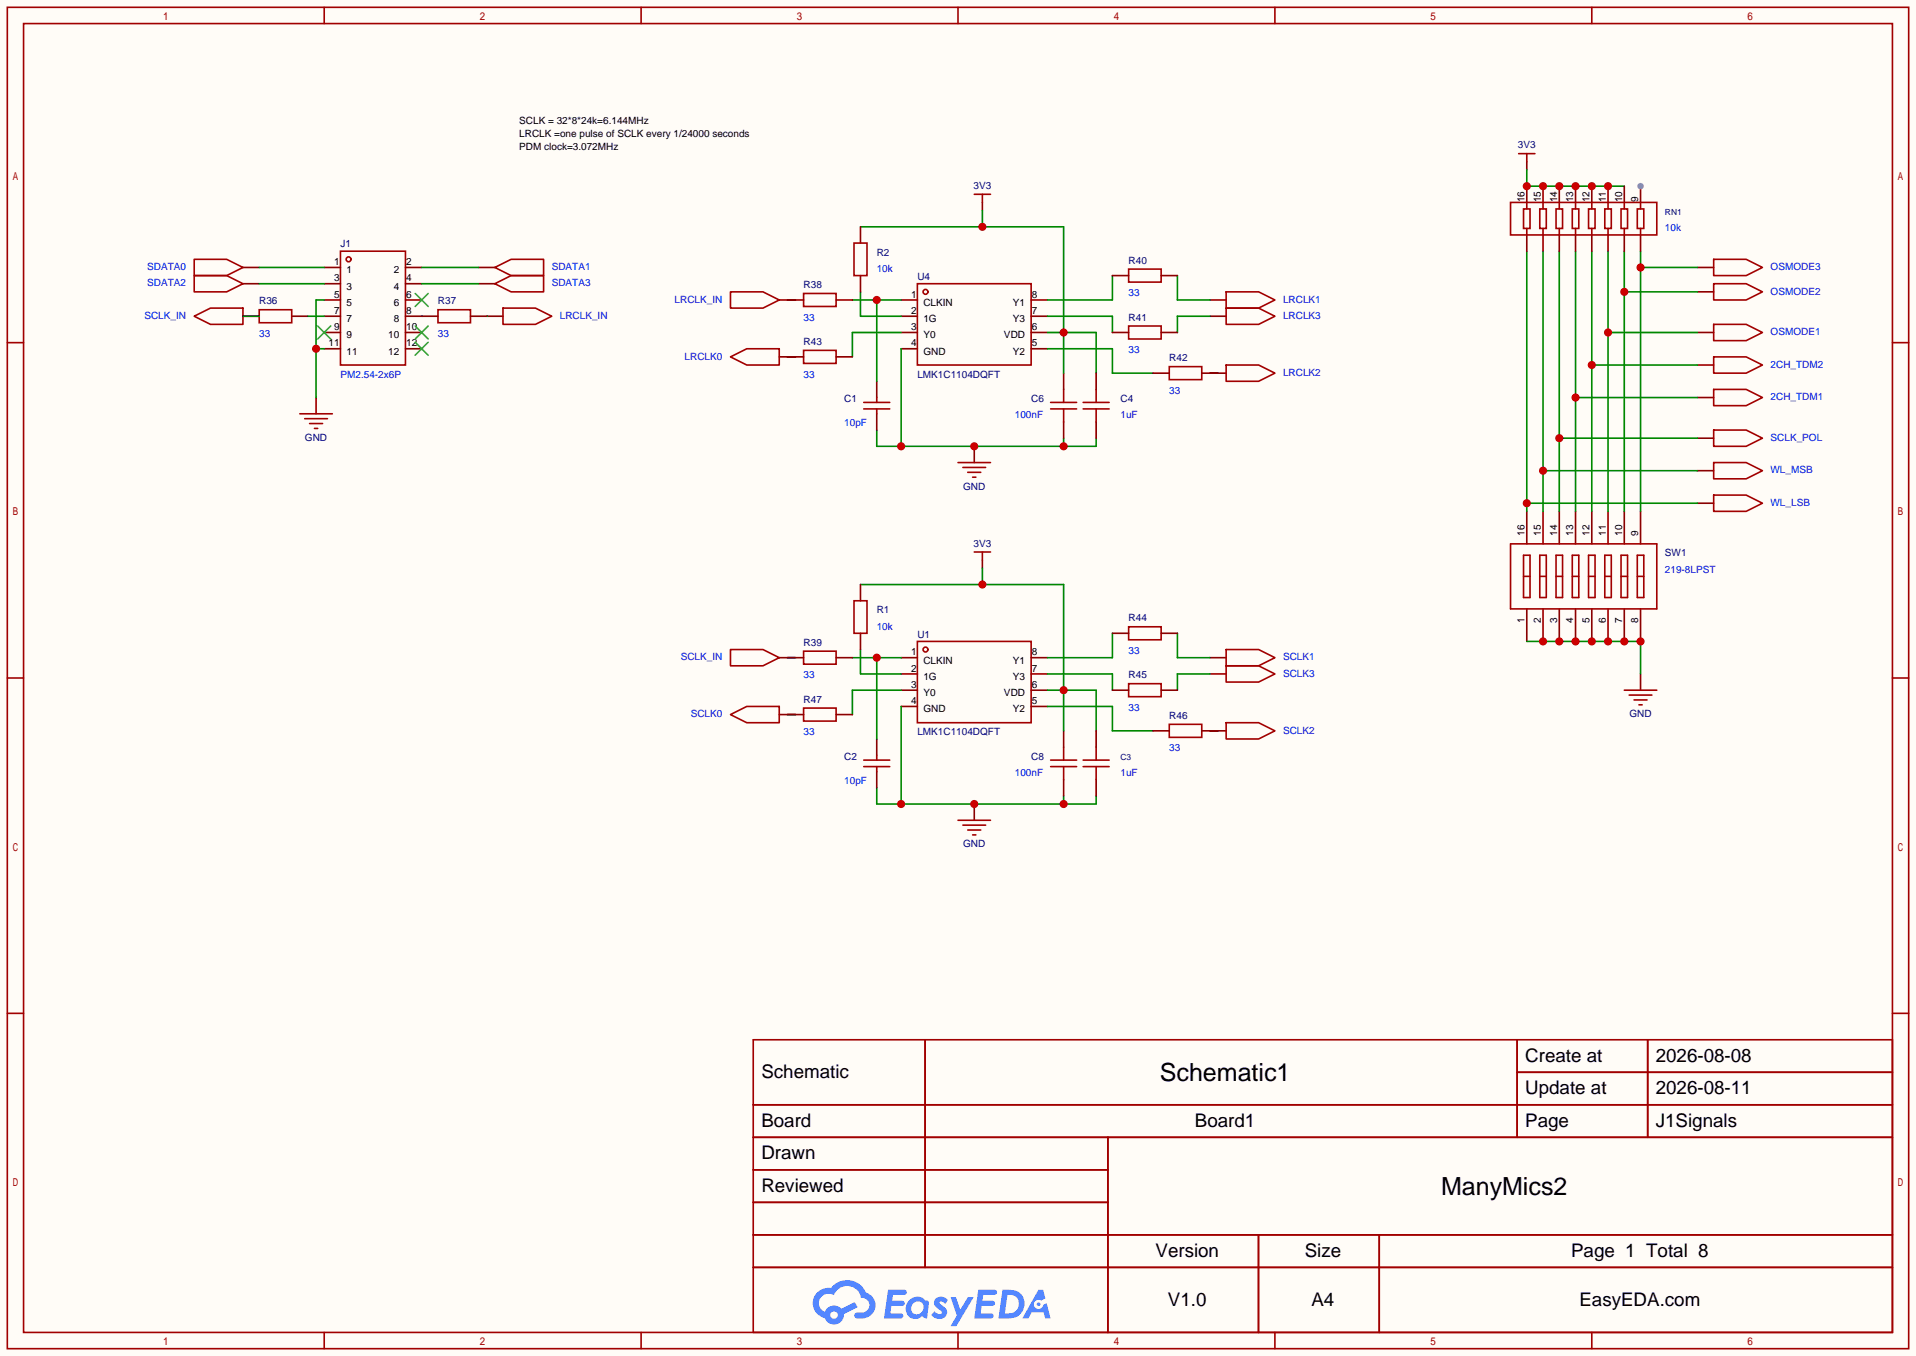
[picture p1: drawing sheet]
<svg xmlns="http://www.w3.org/2000/svg" width="299mm" height="212mm" viewBox="0 0 299 212" stroke-linecap="round" stroke-linejoin="round" font-family="sans-serif">
<path d="M0 0h299.5v211.8h-299.5z" fill="#fffcf7"/>
<g fill="none" stroke="#a10000" stroke-width=".25">
<path d="M1.1 1.1h297.2v209.6h-297.2zM3.7 3.7h292.1v204.5h-292.1zM50.7 1.1v2.6M100.2 1.1v2.6M149.7 1.1v2.6M199.3 1.1v2.6M248.8 1.1v2.6M1.1 53.5h2.6M295.8 53.5h2.5M1.1 105.9h2.6M295.8 105.9h2.5M1.1 158.3h2.6"/>
<path d="M295.8 158.3h2.5M117.7 162.4h178.1v45.8h-178.1zM117.7 172.6h178.1M117.7 177.7h178.1M144.6 162.4v35.6M173.2 177.7v30.5M237.1 162.4v15.3M237.1 167.5h58.7M257.5 162.4v15.3M117.7 182.8h55.5M117.7 192.9h178.1M117.7 187.8h55.5"/>
<path d="M117.7 198h178.1M196.7 192.9v15.3M215.6 192.9v15.3M50.7 208.2v2.5M100.2 208.2v2.5M149.7 208.2v2.5M199.3 208.2v2.5M248.8 208.2v2.5"/>
</g>
<g fill="#5487ff">
<path d="M146.3 202.8a1.3 1.3 0 0 1 1.8 .3l-.4 .6a.54 .54 0 0 0-.9-.2l.1 .1a2.32 2.32 0 0 1 1.1 1.4 1.36 1.36 0 0 1-1.1 1.1 1.36 1.36 0 0 1-1.4-.7l.6-.6a.7 .7 0 0 0 1.1 .3l-.1-.3a1.6 1.6 0 0 1-1.1-1.6z"/>
<path d="M148.6 202.7h.8l.7 1.9 1.2-1.9h.9l-2.7 4.5h-.9l.9-1.7z"/>
<path d="M138.8 201.5h1.6a1.31 1.31 0 0 1 1.3 .2 .4 .4 0 0 1-.4 .6h-1.7l-.2 .9h1.7a.4 .4 0 0 1 .3 .4 .4 .4 0 0 1-.4 .4h-1.7l-.1 1.2h.8a1.23 1.23 0 0 1 1.1 .2 .39 .39 0 0 1-.3 .6h-2.6z"/>
<path d="M152.9 201.5h1.6a1.32 1.32 0 0 1 1.3 .2 .39 .39 0 0 1-.4 .6h-1.7l-.2 .9h1.7a.4 .4 0 0 1 .3 .4 .4 .4 0 0 1-.4 .4h-1.7l-.1 1.2h.8a1.23 1.23 0 0 1 1.1 .2 .39 .39 0 0 1-.3 .6h-2.6z"/>
<path d="M162.3 201.5h.7l.4 1.3-.7 .4a.75 .75 0 0 0-1.1 .3 .75 .75 0 0 0 .5 1 .75 .75 0 0 0 1-.6l.5-.3 .6 2.4h-.8l-.3-1h-1.8l-.6 1h-.9z"/>
<path d="M156.7 201.5l-.6 4.5h1.4a2.27 2.27 0 0 0 2.5-1.7 2.27 2.27 0 0 0-1.3-2.7zM157.5 202.3a1.5 1.5 0 0 1 1.8 1.5 1.5 1.5 0 0 1-2 1.4h-.2z"/>
<path d="M142.1 203.1a1.62 1.62 0 0 0-.4 2.1 1.62 1.62 0 0 0 2.1 .7l.3-.3 .4 .3 .4 .1 .3-2.5-.2-.3h-.1a.57 .57 0 0 1-.6-.4 1.73 1.73 0 0 0-2.2 .3zM142.7 203.6a.96 .96 0 0 1 1.5 0 .96 .96 0 0 1-.2 1.5 .95 .95 0 0 1-1.4-.1 .95 .95 0 0 1 .1-1.4z"/>
<path d="M127.8 201.9a2.37 2.37 0 0 0 1.1 4 1.54 1.54 0 0 0 1.8 1 1.54 1.54 0 0 0 1.2-1.6l2.2-1.1-.5-.8-2.1 1.1a1.57 1.57 0 0 0-2.6 .4 1.5 1.5 0 0 1-.7-2.1 1.5 1.5 0 0 1 2.1-.5 2.23 2.23 0 0 1 2.3-1.4 2.23 2.23 0 0 1 2 1.8 1.16 1.16 0 0 1 1.3 1.1 1.16 1.16 0 0 1-1.1 1.3h-.7a.47 .47 0 0 0-.6 .3 .47 .47 0 0 0 .5 .6 2.23 2.23 0 0 0 2.2-.7 2.23 2.23 0 0 0 .4-2.3 2.16 2.16 0 0 0-1.3-1.1 3.2 3.2 0 0 0-5.4-.7h-.4a2.55 2.55 0 0 0-1.7 .7zM129.8 205.4a.58 .58 0 0 1 1.1 0 .58 .58 0 0 1-1.1 0z"/>
<circle cx="162.3" cy="203.8" r=".28"/>
</g>
<g fill="none" stroke="#870000" stroke-width=".25">
<path d="M50.7 46.9h2.5M50.7 49.4h2.5M50.7 51.9h2.5M50.7 54.5h2.5M50.7 41.8h2.5M50.7 44.3h2.5M63.4 46.9h2.5M63.4 49.4h2.5M63.4 51.9h2.5M63.4 54.5h2.5M63.4 41.8h2.5M63.4 44.3h2.5"/>
<path d="M140.8 46.9h2.6M140.8 49.4h2.6M140.8 51.9h2.6M140.8 54.5h2.6M161.2 46.9h2.5M161.2 49.4h2.5M161.2 51.9h2.5M161.2 54.5h2.5M49.4 62.1v2.5M152.3 69.7v2.6M140.8 102.7h2.6M140.8 105.3h2.6"/>
<path d="M140.8 107.8h2.6M140.8 110.4h2.6M161.2 102.7h2.5M161.2 105.3h2.5M161.2 107.8h2.5M161.2 110.4h2.5M256.4 105.3v2.5M152.3 125.6v2.5"/>
</g>
<g fill="none" stroke="#a10000" stroke-width=".25">
<path d="M53.2 39.2h10.2v17.8h-10.2zM143.4 44.3h17.8v12.7h-17.8zM46.9 64.6h5M47.6 65.4h3.6M48.4 66.2h2M49.1 66.9h.6M149.7 72.3h5.1M150.5 73h3.6M151.3 73.8h2M152 74.5h.5M143.4 100.2h17.8v12.7h-17.8zM253.9 107.8h5.1"/>
<path d="M254.6 108.6h3.6M255.4 109.3h2M256.2 110.1h.5M149.7 128.1h5.1M150.5 128.9h3.6M151.3 129.7h2M152 130.4h.5"/>
<circle cx="54.5" cy="40.5" r=".38"/>
<circle cx="144.7" cy="45.6" r=".38"/>
<circle cx="144.7" cy="101.5" r=".38"/>
</g>
<path d="M49.7 50.9l2 2.1M51.7 50.9l-2 2.1M64.9 53.5l2 2M64.9 50.9l2 2.1M64.9 45.8l2 2.1M66.9 53.5l-2 2M66.9 50.9l-2 2.1M66.9 45.8l-2 2.1" fill="none" stroke="#3c3" stroke-width=".25"/>
<path d="M49.4 54.5h1.3M50.7 46.9h-1.3v15.2" fill="none" stroke="#008700" stroke-width=".25"/>
<circle cx="49.4" cy="54.5" r=".63" fill="#c00"/>
<g fill="none" stroke="#870000" stroke-width=".25">
<path d="M153.5 31.6v1.3M238.6 25.3v1.2M38 41.8h2.5M38 44.3h2.5M38 49.4h2.5M74.8 41.8h2.5M74.8 44.3h2.5M76.1 49.4h2.5M121.8 46.9h2.5M121.8 55.8h2.5M189.1 46.9h2.5M189.1 49.4h2.5"/>
<path d="M189.1 58.3h2.5M265.3 41.8h2.5M265.3 45.6h2.5M265.3 57h2.5M265.3 51.9h2.5M238.6 79.9v5.1M241.2 79.9v5.1M243.7 79.9v5.1M246.3 79.9v5.1M248.8 79.9v5.1M251.3 79.9v5.1M253.9 79.9v5.1"/>
<path d="M256.4 79.9v5.1M265.3 78.6h2.5M265.3 68.5h2.5M265.3 73.5h2.5M265.3 62.1h2.5M153.5 87.5v1.3M238.6 95.1v5.1M241.2 95.1v5.1M243.7 95.1v5.1M246.3 95.1v5.1M248.8 95.1v5.1M251.3 95.1v5.1"/>
<path d="M253.9 95.1v5.1M256.4 95.1v5.1M121.8 102.7h2.5M121.8 111.6h2.5M189.1 102.7h2.5M189.1 105.3h2.5M189.1 114.2h2.5"/>
</g>
<g fill="none" stroke="#a10000" stroke-width=".25">
<path d="M152.3 30.4h2.5M153.5 30.4v1.2M237.4 24h2.5M238.6 24v1.3M30.4 40.5h5l2.6 1.3-2.6 1.3h-5zM30.4 43.1h5l2.6 1.2-2.6 1.3h-5zM30.4 49.4l2.5-1.3h5.1v2.6h-5.1zM77.3 41.8l2.6-1.3h5.1v2.6h-5.1zM77.3 44.3l2.6-1.2h5.1v2.5h-5.1zM78.6 48.1h5.1l2.5 1.3-2.5 1.3h-5.1zM114.2 45.6h5.1l2.5 1.3-2.5 1.2h-5.1zM114.2 55.8l2.5-1.3h5.1v2.5h-5.1z"/>
<path d="M191.6 57h5.1l2.6 1.3-2.6 1.3h-5.1zM191.6 48.1h5.1l2.6 1.3-2.6 1.3h-5.1zM191.6 45.6h5.1l2.6 1.3-2.6 1.2h-5.1zM267.8 44.3h5.1l2.6 1.3-2.6 1.3h-5.1zM267.8 55.8h5.1l2.6 1.2-2.6 1.3h-5.1zM267.8 50.7h5.1l2.6 1.2-2.6 1.3h-5.1zM267.8 40.5h5.1l2.6 1.3-2.6 1.3h-5.1zM267.8 77.3h5.1l2.6 1.3-2.6 1.3h-5.1zM267.8 67.2h5.1l2.6 1.3-2.6 1.2h-5.1zM267.8 72.3h5.1l2.6 1.2-2.6 1.3h-5.1zM267.8 60.8h5.1l2.6 1.3-2.6 1.3h-5.1zM152.3 86.2h2.5"/>
<path d="M153.5 86.2v1.3M236.1 85h22.9v10.1h-22.9zM238.1 86.7h1v6.6h-1zM238.1 90h1M240.7 86.7h1v6.6h-1zM240.7 90h1M243.2 86.7h1v6.6h-1zM243.2 90h1M245.7 86.7h1.1v6.6h-1.1zM245.7 90h1.1M248.3 86.7h1v6.6h-1zM248.3 90h1"/>
<path d="M250.8 86.7h1v6.6h-1zM250.8 90h1M253.4 86.7h1v6.6h-1zM253.4 90h1M255.9 86.7h1v6.6h-1zM255.9 90h1M114.2 101.5h5.1l2.5 1.2-2.5 1.3h-5.1zM114.2 111.6l2.5-1.2h5.1v2.5h-5.1zM191.6 104h5.1l2.6 1.3-2.6 1.3h-5.1zM191.6 101.5h5.1l2.6 1.2-2.6 1.3h-5.1zM191.6 112.9h5.1l2.6 1.3-2.6 1.2h-5.1z"/>
</g>
<path d="M40.5 44.3h10.2M40.5 41.8h10.2M65.9 44.3h8.9M65.9 41.8h8.9M238.6 100.2h17.8v5.1" fill="none" stroke="#008700" stroke-width=".25"/>
<g fill="#c00">
<circle cx="256.4" cy="100.2" r=".63"/>
<circle cx="253.9" cy="100.2" r=".63"/>
<circle cx="251.3" cy="100.2" r=".63"/>
<circle cx="248.8" cy="100.2" r=".63"/>
<circle cx="246.3" cy="100.2" r=".63"/>
<circle cx="243.7" cy="100.2" r=".63"/>
<circle cx="241.2" cy="100.2" r=".63"/>
</g>
<path d="M238.6 26.5v2.6h15.3M256.4 39.2v40.7M256.4 41.8h8.9" fill="none" stroke="#008700" stroke-width=".25"/>
<circle cx="256.4" cy="41.8" r=".63" fill="#c00"/>
<path d="M253.9 39.2v40.7M253.9 45.6h11.4" fill="none" stroke="#008700" stroke-width=".25"/>
<circle cx="253.9" cy="45.6" r=".63" fill="#c00"/>
<path d="M251.3 39.2v40.7M251.3 51.9h14" fill="none" stroke="#008700" stroke-width=".25"/>
<circle cx="251.3" cy="51.9" r=".63" fill="#c00"/>
<path d="M248.8 39.2v40.7M248.8 57h16.5" fill="none" stroke="#008700" stroke-width=".25"/>
<circle cx="248.8" cy="57" r=".63" fill="#c00"/>
<path d="M246.3 39.2v40.7M246.3 62.1h19" fill="none" stroke="#008700" stroke-width=".25"/>
<circle cx="246.3" cy="62.1" r=".63" fill="#c00"/>
<path d="M241.2 39.2v40.7M241.2 73.5h24.1" fill="none" stroke="#008700" stroke-width=".25"/>
<circle cx="241.2" cy="73.5" r=".63" fill="#c00"/>
<path d="M238.6 39.2v40.7M238.6 78.6h26.7" fill="none" stroke="#008700" stroke-width=".25"/>
<circle cx="238.6" cy="78.6" r=".63" fill="#c00"/>
<path d="M243.7 39.2v40.7M243.7 68.5h21.6" fill="none" stroke="#008700" stroke-width=".25"/>
<circle cx="243.7" cy="68.5" r=".63" fill="#c00"/>
<path d="M123.1 55.8h1.2M123.1 111.6h1.2M140.8 110.4v15.2M137 123.1v2.5h34.3v-1.3M166.2 124.3v1.3" fill="none" stroke="#008700" stroke-width=".25"/>
<g fill="#c00">
<circle cx="166.2" cy="125.6" r=".63"/>
<circle cx="140.8" cy="125.6" r=".63"/>
<circle cx="152.3" cy="125.6" r=".63"/>
</g>
<path d="M140.8 54.5v15.2M137 67.2v2.5h34.3v-1.2M166.2 68.5v1.2" fill="none" stroke="#008700" stroke-width=".25"/>
<g fill="#c00">
<circle cx="166.2" cy="69.7" r=".63"/>
<circle cx="152.3" cy="69.7" r=".63"/>
<circle cx="140.8" cy="69.7" r=".63"/>
</g>
<path d="M164.2 63.9h4.1M164.2 62.9h4.1M166.2 60.8v2.1M166.2 63.9v2M164.2 119.8h4.1M164.2 118.7h4.1M166.2 116.7v2M166.2 119.8v2" fill="none" stroke="#a10000" stroke-width=".25"/>
<path d="M166.2 58.3v2.5M166.2 65.9v2.6M166.2 114.2v2.5M166.2 121.8v2.5" fill="none" stroke="#870000" stroke-width=".25"/>
<path d="M134.5 91.3h31.7v22.9M153.5 88.8v2.5M134.5 101.5v3.8h6.3M163.7 107.8h7.6v6.4" fill="none" stroke="#008700" stroke-width=".25"/>
<g fill="#c00">
<circle cx="153.5" cy="91.3" r=".63"/>
<circle cx="166.2" cy="107.8" r=".63"/>
</g>
<path d="M134.5 35.4h31.7v22.9M153.5 32.9v2.5M163.7 51.9h7.6v6.4" fill="none" stroke="#008700" stroke-width=".25"/>
<g fill="#c00">
<circle cx="153.5" cy="35.4" r=".63"/>
<circle cx="166.2" cy="51.9" r=".63"/>
</g>
<path d="M38 49.4h2.5M48.1 49.4h2.6M65.9 49.4h.1M76.1 49.4h.1M123.1 46.9h1.2M134.5 45.6v3.8h6.3M123.1 102.7h1.2M133.2 102.7h7.6M137 102.7v12.7" fill="none" stroke="#008700" stroke-width=".25"/>
<path d="M134.5 35.4v2.6M38 49.4h2.5M45.6 49.4h2.5M134.5 43.1v2.5M137 59.6v2.5M137 64.6v2.6M134.5 91.3v2.6M134.5 98.9v2.6M137 115.4v2.6M137 120.5v2.6" fill="none" stroke="#870000" stroke-width=".25"/>
<path d="M133.5 38h2v5.1h-2zM40.5 48.4h5.1v2h-5.1zM135 63.9h4.1M135 62.9h4.1M137 62.1v.8M137 63.9v.7M133.5 93.9h2v5h-2zM135 119.8h4.1M135 118.7h4.1M137 118v.7M137 119.8v.7" fill="none" stroke="#a10000" stroke-width=".25"/>
<circle cx="137" cy="102.7" r=".63" fill="#c00"/>
<path d="M133.2 46.9h7.6M137 46.9v12.7" fill="none" stroke="#008700" stroke-width=".25"/>
<circle cx="137" cy="46.9" r=".63" fill="#c00"/>
<g fill="none" stroke="#008700" stroke-width=".25">
<path d="M140.8 51.9h-7.6v3.9M163.7 49.4h10.2v2.5M163.7 54.5h10.2v3.8h6.3M173.9 43.1v3.8h-10.2M184 43.1v3.8h5.1M189.1 49.4h-5.1v2.5M189.1 58.3h1.3M173.9 98.9v3.8h-10.2M184 98.9v3.8h5.1M140.8 107.8h-7.6v3.8M163.7 105.3h10.2v2.5M163.7 110.4h10.2v3.8h6.3"/>
<path d="M189.1 105.3h-5.1v2.5M189.1 114.2h1.3"/>
</g>
<g fill="none" stroke="#a10000" stroke-width=".25">
<path d="M248.3 32.6h1v3.1h-1zM248.8 31.6v1M248.8 35.7v1M250.8 32.6h1v3.1h-1zM251.3 31.6v1M251.3 35.7v1M253.4 32.6h1v3.1h-1zM253.9 31.6v1M253.9 35.7v1M255.9 32.6h1v3.1h-1zM256.4 31.6v1M256.4 35.7v1"/>
<path d="M68.5 48.4h5v2h-5zM125.6 45.8h5.1v2.1h-5.1zM125.6 54.7h5.1v2.1h-5.1zM176.4 42h5.1v2.1h-5.1zM176.4 50.9h5.1v2.1h-5.1zM182.8 57.3h5v2h-5zM169.3 63.9h4.1M169.3 62.9h4.1M171.3 60.8v2.1M171.3 63.9v2M176.4 97.9h5.1v2h-5.1zM125.6 101.7h5.1v2.1h-5.1z"/>
<path d="M125.6 110.6h5.1v2h-5.1zM169.3 119.8h4.1M169.3 118.7h4.1M171.3 116.7v2M171.3 119.8v2M176.4 106.8h5.1v2h-5.1zM182.8 113.2h5v2h-5z"/>
</g>
<g fill="none" stroke="#870000" stroke-width=".25">
<path d="M238.6 29.1v2.5M65.9 49.4h2.6M73.5 49.4h2.6M123.1 46.9h2.5M123.1 55.8h2.5M130.7 46.9h2.5M130.7 55.8h2.5M171.3 58.3v2.5M173.9 43.1h2.5M173.9 51.9h2.5M180.2 58.3h2.6M181.5 43.1h2.5"/>
<path d="M181.5 51.9h2.5M187.8 58.3h2.6M171.3 65.9v2.6M173.9 98.9h2.5M181.5 98.9h2.5M123.1 102.7h2.5M123.1 111.6h2.5M130.7 102.7h2.5M130.7 111.6h2.5M171.3 114.2v2.5M173.9 107.8h2.5M180.2 114.2h2.6"/>
<path d="M181.5 107.8h2.5M187.8 114.2h2.6M171.3 121.8v2.5"/>
</g>
<circle cx="238.6" cy="29.1" r=".63" fill="#c00"/>
<path d="M241.2 29.1v2.5" fill="none" stroke="#870000" stroke-width=".25"/>
<circle cx="241.2" cy="29.1" r=".63" fill="#c00"/>
<path d="M243.7 29.1v2.5" fill="none" stroke="#870000" stroke-width=".25"/>
<circle cx="243.7" cy="29.1" r=".63" fill="#c00"/>
<path d="M246.3 29.1v2.5" fill="none" stroke="#870000" stroke-width=".25"/>
<circle cx="246.3" cy="29.1" r=".63" fill="#c00"/>
<path d="M248.8 29.1v2.5" fill="none" stroke="#870000" stroke-width=".25"/>
<circle cx="248.8" cy="29.1" r=".63" fill="#c00"/>
<path d="M251.3 29.1v2.5" fill="none" stroke="#870000" stroke-width=".25"/>
<circle cx="251.3" cy="29.1" r=".63" fill="#c00"/>
<path d="M253.9 29.1v2.5M256.4 29.1v2.5" fill="none" stroke="#870000" stroke-width=".25"/>
<circle cx="256.4" cy="29.1" r=".51" fill="#999"/>
<g fill="none" stroke="#a10000" stroke-width=".25">
<path d="M236.1 31.6h22.9v5.1h-22.9zM238.1 32.6h1v3.1h-1zM238.6 31.6v1M238.6 35.7v1M240.7 32.6h1v3.1h-1zM241.2 31.6v1M241.2 35.7v1M243.2 32.6h1v3.1h-1zM243.7 31.6v1M243.7 35.7v1M245.7 32.6h1.1v3.1h-1.1zM246.3 31.6v1"/>
<path d="M246.3 35.7v1"/>
</g>
<path d="M238.6 36.7v2.5M241.2 36.7v2.5M243.7 36.7v2.5M246.3 36.7v2.5M248.8 36.7v2.5M251.3 36.7v2.5M253.9 36.7v2.5M256.4 36.7v2.5" fill="none" stroke="#870000" stroke-width=".25"/>
<g font-size="3.9">
<text x="181.3" y="168.9">Schematic1</text>
<text x="225.2" y="186.7">ManyMics2</text>
</g>
<g font-size="2.9">
<text x="238.4" y="165.9">Create at</text>
<text x="258.8" y="165.9">2026-08-08</text>
<text x="119" y="168.4">Schematic</text>
<text x="238.4" y="170.9">Update at</text>
<text x="258.8" y="170.9">2026-08-11</text>
<text x="119" y="176">Board</text>
<text x="186.8" y="176">Board1</text>
<text x="238.4" y="176">Page</text>
<text x="258.8" y="176">J1Signals</text>
<text x="119" y="181.1">Drawn</text>
<text x="119" y="186.2">Reviewed</text>
<text x="180.6" y="196.3">Version</text>
<text x="203.9" y="196.3">Size</text>
<text x="245.6" y="196.3">Page 1 Total 8</text>
<text x="182.6" y="204">V1.0</text>
<text x="205" y="204">A4</text>
<text x="246.9" y="204">EasyEDA.com</text>
</g>
<g font-size="1.6">
<text x="81.2" y="19.4">SCLK = 32*8*24k=6.144MHz</text>
<text x="81.2" y="21.4">LRCLK =one pulse of SCLK every 1/24000 seconds</text>
<text x="81.2" y="23.4">PDM clock=3.072MHz</text>
<text x="238.3" y="31.6" transform="rotate(-90 238.3 31.6)">16</text>
<text x="240.8" y="31.6" transform="rotate(-90 240.8 31.6)">15</text>
<text x="243.4" y="31.6" transform="rotate(-90 243.4 31.6)">14</text>
<text x="245.9" y="31.6" transform="rotate(-90 245.9 31.6)">13</text>
<text x="248.4" y="31.6" transform="rotate(-90 248.4 31.6)">12</text>
<text x="251" y="31.6" transform="rotate(-90 251 31.6)">11</text>
<text x="253.5" y="31.6" transform="rotate(-90 253.5 31.6)">10</text>
<text x="256.1" y="31.6" transform="rotate(-90 256.1 31.6)">9</text>
<text x="52.2" y="41.4">1</text>
<text x="63.5" y="41.4">2</text>
<text x="52.2" y="44">3</text>
<text x="52.2" y="46.5">5</text>
<text x="54.2" y="42.7">1</text>
<text x="54.2" y="45.2">3</text>
<text x="54.2" y="47.8">5</text>
<text x="61.6" y="47.8">6</text>
<text x="61.6" y="45.2">4</text>
<text x="61.6" y="42.7">2</text>
<text x="63.5" y="46.5">6</text>
<text x="63.5" y="44">4</text>
<text x="142.4" y="46.5">1</text>
<text x="144.3" y="47.8">CLKIN</text>
<text x="158.3" y="47.8">Y1</text>
<text x="161.3" y="46.5">8</text>
<text x="52.2" y="49.1">7</text>
<text x="52.2" y="51.6">9</text>
<text x="54.2" y="50.3">7</text>
<text x="54.2" y="52.9">9</text>
<text x="60.7" y="52.9">10</text>
<text x="61.6" y="50.3">8</text>
<text x="63.5" y="51.6">10</text>
<text x="63.5" y="49.1">8</text>
<text x="142.4" y="51.6">3</text>
<text x="142.4" y="49.1">2</text>
<text x="144.3" y="52.9">Y0</text>
<text x="144.3" y="50.3">1G</text>
<text x="156.9" y="52.9">VDD</text>
<text x="158.3" y="50.3">Y3</text>
<text x="161.3" y="49.1">7</text>
<text x="161.3" y="51.6">6</text>
<text x="51.3" y="54.1">11</text>
<text x="54.2" y="55.4">11</text>
<text x="60.7" y="55.4">12</text>
<text x="63.5" y="54.1">12</text>
<text x="142.4" y="54.1">4</text>
<text x="144.3" y="55.4">GND</text>
<text x="158.3" y="55.4">Y2</text>
<text x="161.3" y="54.1">5</text>
<text x="238.3" y="83.7" transform="rotate(-90 238.3 83.7)">16</text>
<text x="240.8" y="83.7" transform="rotate(-90 240.8 83.7)">15</text>
<text x="243.4" y="83.7" transform="rotate(-90 243.4 83.7)">14</text>
<text x="245.9" y="83.7" transform="rotate(-90 245.9 83.7)">13</text>
<text x="248.4" y="83.7" transform="rotate(-90 248.4 83.7)">12</text>
<text x="251" y="83.7" transform="rotate(-90 251 83.7)">11</text>
<text x="253.5" y="83.7" transform="rotate(-90 253.5 83.7)">10</text>
<text x="256.1" y="83.7" transform="rotate(-90 256.1 83.7)">9</text>
<text x="238.3" y="97.3" transform="rotate(-90 238.3 97.3)">1</text>
<text x="240.8" y="97.3" transform="rotate(-90 240.8 97.3)">2</text>
<text x="243.4" y="97.3" transform="rotate(-90 243.4 97.3)">3</text>
<text x="245.9" y="97.3" transform="rotate(-90 245.9 97.3)">4</text>
<text x="248.4" y="97.3" transform="rotate(-90 248.4 97.3)">5</text>
<text x="251" y="97.3" transform="rotate(-90 251 97.3)">6</text>
<text x="253.5" y="97.3" transform="rotate(-90 253.5 97.3)">7</text>
<text x="256.1" y="97.3" transform="rotate(-90 256.1 97.3)">8</text>
<text x="142.4" y="107.5">3</text>
<text x="142.4" y="104.9">2</text>
<text x="142.4" y="102.4">1</text>
<text x="144.3" y="106.2">1G</text>
<text x="144.3" y="103.7">CLKIN</text>
<text x="158.3" y="103.7">Y1</text>
<text x="158.3" y="106.2">Y3</text>
<text x="161.3" y="102.4">8</text>
<text x="161.3" y="104.9">7</text>
<text x="161.3" y="107.5">6</text>
<text x="142.4" y="110">4</text>
<text x="144.3" y="111.3">GND</text>
<text x="144.3" y="108.7">Y0</text>
<text x="156.9" y="108.7">VDD</text>
<text x="158.3" y="111.3">Y2</text>
<text x="161.3" y="110">5</text>
</g>
<g font-size="1.6" fill="#000080">
<text x="237.2" y="23.2">3V3</text>
<text x="152.2" y="29.5">3V3</text>
<text x="53.2" y="38.7">J1</text>
<text x="137" y="39.9">R2</text>
<text x="176.4" y="41.2">R40</text>
<text x="40.5" y="47.5">R36</text>
<text x="68.5" y="47.5">R37</text>
<text x="125.6" y="45">R38</text>
<text x="143.4" y="43.7">U4</text>
<text x="125.6" y="53.9">R43</text>
<text x="176.4" y="50.1">R41</text>
<text x="143.4" y="59">LMK1C1104DQFT</text>
<text x="182.8" y="56.4">R42</text>
<text x="132" y="62.8">C1</text>
<text x="161.2" y="62.8">C6</text>
<text x="175.1" y="62.8">C4</text>
<text x="47.7" y="68.9">GND</text>
<text x="150.5" y="76.5">GND</text>
<text x="152.2" y="85.4">3V3</text>
<text x="260.2" y="86.9">SW1</text>
<text x="137" y="95.8">R1</text>
<text x="125.6" y="100.9">R39</text>
<text x="143.4" y="99.6">U1</text>
<text x="176.4" y="97.1">R44</text>
<text x="176.4" y="106">R45</text>
<text x="125.6" y="109.8">R47</text>
<text x="182.8" y="112.3">R46</text>
<text x="254.7" y="112.1">GND</text>
<text x="132" y="118.7">C2</text>
<text x="143.4" y="114.9">LMK1C1104DQFT</text>
<text x="161.2" y="118.7">C8</text>
<text x="150.5" y="132.4">GND</text>
</g>
<g font-size="1.6" fill="#00f">
<text x="260.2" y="36.1">10k</text>
<text x="23" y="42.2">SDATA0</text>
<text x="23" y="44.8">SDATA2</text>
<text x="86.2" y="42.2">SDATA1</text>
<text x="86.2" y="44.8">SDATA3</text>
<text x="105.4" y="47.3">LRCLK_IN</text>
<text x="137" y="42.5">10k</text>
<text x="176.4" y="46.3">33</text>
<text x="200.5" y="47.3">LRCLK1</text>
<text x="276.7" y="46">OSMODE2</text>
<text x="276.7" y="42.2">OSMODE3</text>
<text x="22.6" y="49.8">SCLK_IN</text>
<text x="40.5" y="52.6">33</text>
<text x="68.5" y="52.6">33</text>
<text x="87.5" y="49.8">LRCLK_IN</text>
<text x="125.6" y="50.1">33</text>
<text x="200.5" y="49.8">LRCLK3</text>
<text x="276.7" y="52.4">OSMODE1</text>
<text x="53.2" y="59">PM2.54-2x6P</text>
<text x="107" y="56.2">LRCLK0</text>
<text x="125.6" y="59">33</text>
<text x="176.4" y="55.2">33</text>
<text x="200.5" y="58.7">LRCLK2</text>
<text x="276.7" y="57.5">2CH_TDM2</text>
<text x="158.6" y="65.3">100nF</text>
<text x="175.1" y="65.3">1uF</text>
<text x="182.8" y="61.5">33</text>
<text x="276.7" y="62.5">2CH_TDM1</text>
<text x="132" y="66.6">10pF</text>
<text x="276.7" y="68.9">SCLK_POL</text>
<text x="276.7" y="74">WL_MSB</text>
<text x="276.7" y="79">WL_LSB</text>
<text x="260.2" y="89.5">219-8LPST</text>
<text x="137" y="98.3">10k</text>
<text x="106.4" y="103.2">SCLK_IN</text>
<text x="125.6" y="106">33</text>
<text x="176.4" y="102.2">33</text>
<text x="200.5" y="105.7">SCLK3</text>
<text x="200.5" y="103.2">SCLK1</text>
<text x="107.9" y="112.1">SCLK0</text>
<text x="176.4" y="111">33</text>
<text x="125.6" y="114.9">33</text>
<text x="182.8" y="117.4">33</text>
<text x="200.5" y="114.6">SCLK2</text>
<text x="132" y="122.5">10pF</text>
<text x="158.6" y="121.2">100nF</text>
<text x="175.1" y="121.2">1uF</text>
</g>
<g font-size="1.3" fill="#000080">
<text x="260.2" y="33.6">RN1</text>
<text x="175.1" y="118.7">C3</text>
</g>
</svg>
